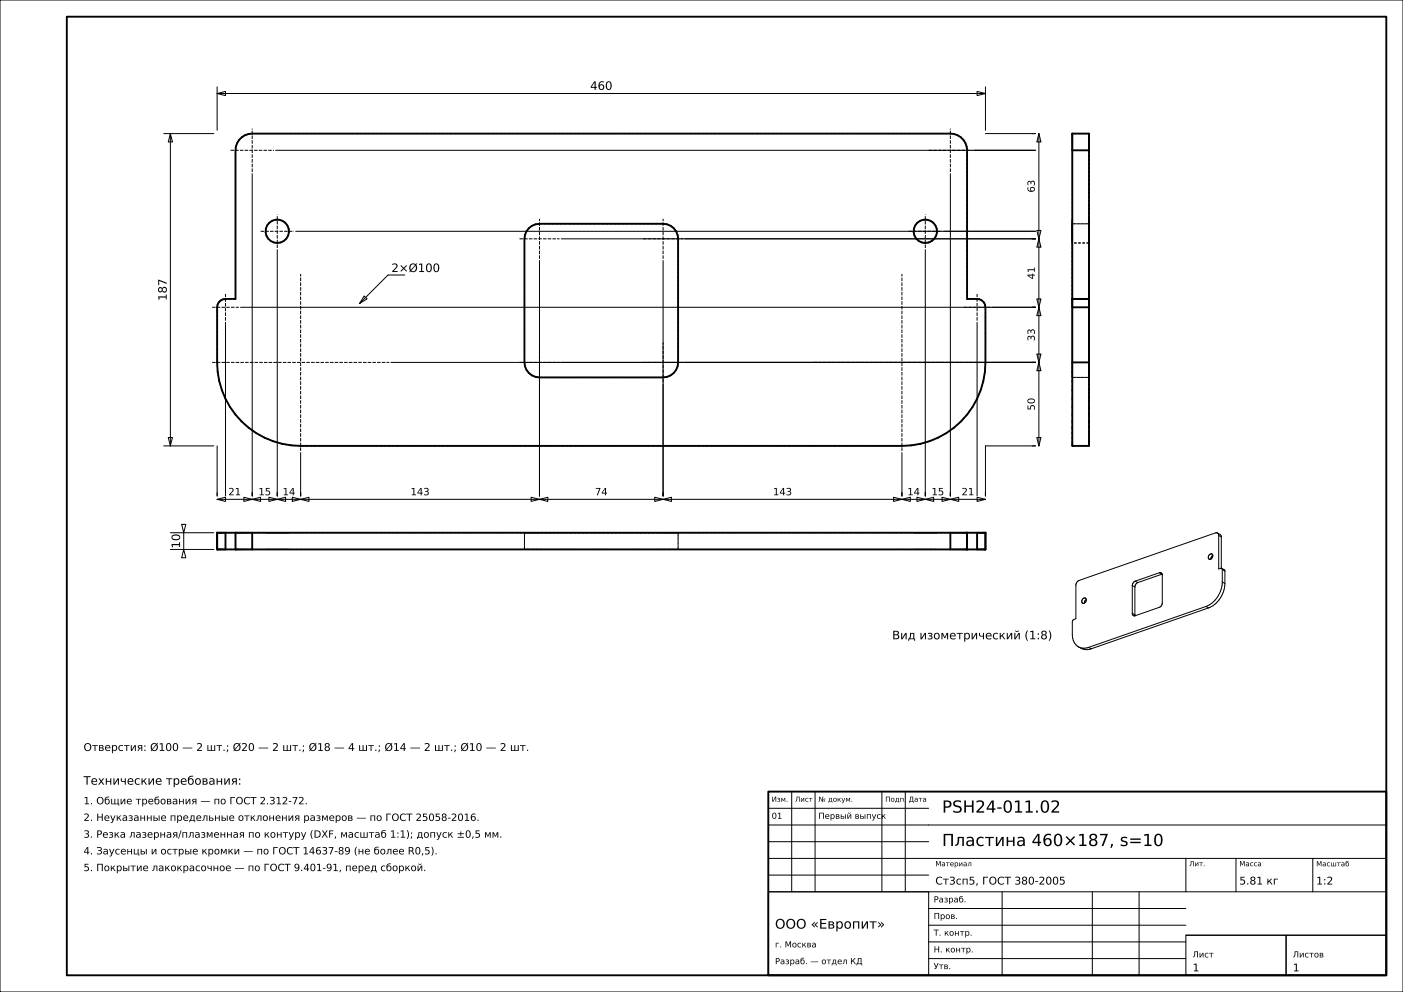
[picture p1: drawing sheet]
<svg xmlns="http://www.w3.org/2000/svg" width="420mm" height="297mm" viewBox="0 0 420 297" stroke-linecap="round" stroke-linejoin="round" font-family="sans-serif">
<g fill="none" stroke="#000" stroke-width=".3">
<path d="M0 0h420v297h-420zM49 40h15M51 40l.6 2.5h-1.2zM51 40v93.5M65 28l2.5-.6v1.2zM65 26v13M65 28h230M292.5 27.4l2.5 .6-2.5 .6zM295 26v13M295 40h15M311 40l.6 2.5h-1.2zM311 40v93.5"/>
<path d="M75.5 52v96.5M82.5 45h227.5M284.5 52v96.5M83 74.8v73.7M88.5 69.2h221.5M161.5 78v70.5M168 71.5h142M198.5 78v70.5M277 74.8v73.7M310.4 69h1.2l-.6 2.5zM311 71.5l.6 2.5h-1.2zM67.5 96.5v52"/>
<path d="M72 92h238M109 88.6l.9 .9-2.2 1.3zM121.2 82.3h-5l-8.5 8.5M292.5 96.5v52M310.4 89.5h1.2l-.6 2.5zM311 92l.6 2.5h-1.2zM117 108.5h193M310.4 106h1.2l-.6 2.5zM311 108.5l.6 2.5h-1.2zM49 133.5h15M50.4 131h1.2l-.6 2.5zM65 133.5v15"/>
<path d="M90 135.5v13M270 135.5v13M310 133.5h-15v15M310.4 131h1.2l-.6 2.5zM51 159.5h13M54.4 157h1.2l-.6 2.5zM55 159.5v5M65 149.5l2.5-.6v1.2zM65 149.5h230M73 148.9l2.5 .6-2.5 .6zM75.5 149.5l2.5-.6v1.2zM80.5 148.9l2.5 .6-2.5 .6z"/>
<path d="M83 149.5l2.5-.6v1.2zM87.5 148.9l2.5 .6-2.5 .6zM90 149.5l2.5-.6v1.2zM159 148.9l2.5 .6-2.5 .6zM161.5 149.5l2.5-.6v1.2zM196 148.9l2.5 .6-2.5 .6zM198.5 149.5l2.5-.6v1.2zM267.5 148.9l2.5 .6-2.5 .6zM270 149.5l2.5-.6v1.2zM274.5 148.9l2.5 .6-2.5 .6zM277 149.5l2.5-.6v1.2zM282 148.9l2.5 .6-2.5 .6z"/>
<path d="M284.5 149.5l2.5-.6v1.2zM292.5 148.9l2.5 .6-2.5 .6zM364.4 159.6l1 .5 .2 .7M364.4 159.6l.4 .7M364.4 159.6l-.5-.1-40.9 14.3a1.63 1.63 0 0 0-.9 1.4v10.1l-.8 .3-.3 .4v3.9a4.1 4.1 0 0 0 1.9 3.8M51 164.5h13M55 164.5l.6 2.5h-1.2zM324.2 179.3l.1-.1a.61 .61 0 0 1 .9 .1 .61 .61 0 0 1-.1 .8 .68 .68 0 0 1-1.1 .4 .68 .68 0 0 1 .1-1.1zM325.2 179.5l-.4 .5-.2 .6M339 175.3v8.3M339 175.3l.7 .4M339.7 175.7v8.4"/>
<path d="M339.8 174a1.47 1.47 0 0 0-.8 1.3M339.8 174l.8 .4M340.6 174.4a1.47 1.47 0 0 0-.9 1.3M347.1 171.5a.65 .65 0 0 1 .8 .7v8.3a1.47 1.47 0 0 1-.8 1.3l-7.3 2.5a.65 .65 0 0 1-.8-.7M347.1 171.5l-7.3 2.5M347.1 171.5l.7 .4M347.8 171.9l-7.2 2.5M347.9 171.9h-.1M362 166.1l.2-.1a.61 .61 0 0 1 .8 .1 .61 .61 0 0 1-.1 .8 .68 .68 0 0 1-1 .4 .68 .68 0 0 1 0-1.1zM363.1 166.3l-.5 .5-.1 .6M364.8 160.3v10l.8-.2M364.8 160.3l.8 .5"/>
<path d="M365.6 170.1l.1 .1M365.6 160.8v9.3M365.7 170.2l.9 .4 .1 .4M365.7 170.2l.2 .3M365.9 170.5v3.7M365.9 174.2a8.1 8.1 0 0 1-4.9 7.4M365.9 170.5l.8 .5M365.9 174.2l.8 .5M366.7 171v3.7M366.7 174.7a8.1 8.1 0 0 1-4.9 7.3M322.9 193.7a3.9 3.9 0 0 0 3.8 .6M322.9 193.7a3.7 3.7 0 0 0 3 .1"/>
<path d="M325.9 193.8l.8 .5M339 183.6l.7 .5M339.7 184.1l.1 .3M361 181.6l-35.1 12.2M361 181.6l.8 .4M361.8 182l-35.1 12.3M237 237v30M244 237v30M264 237v30M271 237v30M230 257h185M230 252h48"/>
<path d="M230 247h185M230 242h48M355 257v10M370 257v10M393 257v10M230 267h48v25h-48zM230 267h185M230 262h48M278 277h77M278 272h77M300 267v25M327 267v25"/>
<path d="M341 267v25M278 287h77M278 282h77M355 280h30v12h-30zM355 280h60M385 280h30v12h-30z"/>
</g>
<g fill="none" stroke="#000" stroke-width=".56">
<path d="M20 5h395v287h-395zM321 40h5v93.5h-5zM72.4 41.1l.9-.6 2.2-.5h209a5 5 0 0 1 5 5v44.5h3a2.5 2.5 0 0 1 2.5 2.5v16.5a25 25 0 0 1-25 25h-180a25 25 0 0 1-25-25v-16.5a2.5 2.5 0 0 1 2.5-2.5h3v-44.5a5 5 0 0 1 1.9-3.9zM321 45h5M158.3 68.3l1-.7 1-.4 1.2-.2h37a4.5 4.5 0 0 1 4.5 4.5v37a4.5 4.5 0 0 1-4.5 4.5h-37a4.5 4.5 0 0 1-4.5-4.5v-37l.2-1.2 .4-1.1zM321 89.5h5M321 92h5M321 108.5h5M65 159.5h230v5h-230zM67.5 159.5v5M70.5 159.5v5M75.5 159.5v5"/>
<path d="M284.5 159.5v5M289.5 159.5v5M292.5 159.5v5M230 237h185v55h-185z"/>
<circle cx="83" cy="69.3" r="3.5"/>
<circle cx="277" cy="69.3" r="3.5"/>
</g>
<g fill="none" stroke="#000" stroke-width=".3" stroke-dasharray=".7 .5" stroke-linecap="butt">
<path d="M75.5 40h209M284.5 40l1.1 .1M326 40h-5M70.5 45l.1-1.1M70.5 45v44.5M70.6 43.9l.4-1.1M71 42.8l.6-.9M71.6 41.9l.8-.8M72.4 41.1l.9-.6M73.3 40.5l1.1-.4M74.4 40.1l1.1-.1M285.6 40.1l1.1 .4"/>
<path d="M286.7 40.5l.9 .6M287.6 41.1l.8 .8M288.4 41.9l.6 .9M289 42.8l.4 1.1M289.4 43.9l.1 1.1M289.5 45v44.5M321 40v.1M321 40.1v.2M321 40.3v.2M321 40.5v.3M321 40.8v.3M321 41.1v.4"/>
<path d="M321 41.5v.4M321 41.9v.4M321 42.3v.5M321 42.8v.5M321 43.3v.6M321 43.9v.5M321 44.4v.6M326 45v-.6M326 44.4v-.5M326 43.9v-.6M326 43.3v-.5M326 42.8v-.5"/>
<path d="M326 42.3v-.4M326 41.9v-.4M326 41.5v-.4M326 41.1v-.3M326 40.8v-.3M326 40.5v-.2M326 40.3v-.2M326 40.1v-.1M326 45v44.5M79.5 69.5l.1-1M79.6 68.5l.4-1M79.7 70.5l-.2-1"/>
<path d="M80 67.5l.6-.8M80.3 71.4l-.6-.9M80.6 66.7l.9-.6M81 72.1l-.7-.7M81.5 66.1l1-.3M82 72.6l-1-.5M82.5 65.8h1M83 72.7l-1-.1M83.5 65.8l1 .3M84 72.6l-1 .1M84.5 66.1l.9 .6M85 72.1l-1 .5"/>
<path d="M85.4 66.7l.6 .8M85.7 71.4l-.7 .7M86 67.5l.4 1M86.3 70.5l-.6 .9M86.4 68.5l.1 1M86.5 69.5l-.2 1M157.2 70.3l-.2 1.2M157.6 69.2l-.4 1.1M158.3 68.3l-.7 .9M159.3 67.6l-1 .7M160.3 67.2l-1 .4M161.5 67h37"/>
<path d="M161.5 67l-1.2 .2M199.7 67.2l-1.2-.2M200.7 67.6l-1-.4M201.7 68.3l-1-.7M202.4 69.2l-.7-.9M202.8 70.3l-.4-1.1M203 71.5v37M203 71.5l-.2-1.2M273.5 69.5l.1-1M273.6 68.5l.4-1M273.7 70.5l-.2-1M274 67.5l.6-.8"/>
<path d="M274.3 71.4l-.6-.9M274.6 66.7l.9-.6M275 72.1l-.7-.7M275.5 66.1l1-.3M276 72.6l-1-.5M276.5 65.8h1M277 72.7l-1-.1M277.5 65.8l1 .3M278 72.6l-1 .1M278.5 66.1l.9 .6M279 72.1l-1 .5M279.4 66.7l.6 .8"/>
<path d="M279.7 71.4l-.7 .7M280 67.5l.4 1M280.3 70.5l-.6 .9M280.4 68.5l.1 1M280.5 69.5l-.2 1M321 72.7v-.3M321 72.4v-.4M321 72v-.6M321 71.4v-.6M321 70.8v-.8M321 70v-.8M321 69.2v-.7"/>
<path d="M321 68.5v-.8M321 67.7v-.6M321 67.1v-.6M321 66.5v-.4M321 66.1v-.3M321 65.8v-.1M321 65.7v.1M321 65.8v.3M321 66.1v.4M321 66.5v.6M321 67.1v.6M321 67.7v.8"/>
<path d="M321 68.5v.7M321 69.2v.8M321 70v.8M321 70.8v.6M321 71.4v.6M321 72v.4M321 72.4v.3M321 71.5v-.5M321 71v-.5M321 70.5v-.5M321 70v-.5M321 69.5v-.4"/>
<path d="M321 69.1v-.4M321 68.7v-.4M321 68.3v-.3M321 68v-.3M321 67.7v-.3M321 67.4v-.1M321 67.3v-.2M321 67.1v-.1M321 71.5v37M321 67v.1M321 67.1v.2M321 67.3v.1"/>
<path d="M321 67.4v.3M321 67.7v.3M321 68v.3M321 68.3v.4M321 68.7v.4M321 69.1v.4M321 69.5v.5M321 70v.5M321 70.5v.5M321 71v.5M321 67h5M326 72.7h-5"/>
<path d="M326 72.7v-.3M326 72.4v-.4M326 72v-.6M326 71.4v-.6M326 70.8v-.8M326 70v-.8M326 69.2v-.7M326 68.5v-.8M326 67.7v-.6M326 67.1v-.6M326 66.5v-.4M326 66.1v-.3"/>
<path d="M326 65.8v-.1M326 65.7v.1M326 65.8v.3M326 66.1v.4M326 66.5v.6M326 67.1v.6M326 67.7v.8M326 68.5v.7M326 69.2v.8M326 70v.8M326 70.8v.6M326 71.4v.6"/>
<path d="M326 72v.4M326 72.4v.3M326 71.5v37M326 67h-5M326 71.5v-.5M326 71v-.5M326 70.5v-.5M326 70v-.5M326 69.5v-.4M326 69.1v-.4M326 68.7v-.4M326 68.3v-.3"/>
<path d="M326 68v-.3M326 67.7v-.3M326 67.4v-.1M326 67.3v-.2M326 67.1v-.1M326 67v.1M326 67.1v.2M326 67.3v.1M326 67.4v.3M326 67.7v.3M326 68v.3M326 68.3v.4"/>
<path d="M326 68.7v.4M326 69.1v.4M326 69.5v.5M326 70v.5M326 70.5v.5M326 71v.5M65 92l.1-.8M65.1 91.2l.4-.7M65.5 90.5l.5-.5M66 90l.7-.4M66.7 89.6l.8-.1M70.5 89.5h-3"/>
<path d="M289.5 89.5h3M292.5 89.5l.8 .1M293.3 89.6l.7 .4M294 90l.5 .5M294.5 90.5l.4 .7M294.9 91.2l.1 .8M295 92v16.5M321 89.5v.1M321 89.6v.1M321 89.7v.2M321 89.9v.1M321 90v.2"/>
<path d="M321 90.2v.2M321 90.4v.3M321 90.7v.2M321 90.9v.3M321 91.2v.2M321 91.4v.3M321 91.7v.3M321 92v16.5M321 89.5v-44.5M326 92v-.3M326 91.7v-.3M326 91.4v-.2"/>
<path d="M326 91.2v-.3M326 90.9v-.2M326 90.7v-.3M326 90.4v-.2M326 90.2v-.2M326 90v-.1M326 89.9v-.2M326 89.7v-.1M326 89.6v-.1M326 89.5h-5M65 108.5v-16.5M65.2 111.3l-.2-2.8"/>
<path d="M65.6 114.1l-.4-2.8M66.4 116.8l-.8-2.7M67.5 119.3l-1.1-2.5M157 108.5l.2 1.2M157 108.5v-37M157.2 109.7l.4 1.1M157.6 110.8l.7 .9M158.3 111.7l1 .7M159.3 112.4l1 .4M160.3 112.8l1.2 .2M198.5 113h-37M198.5 113l1.2-.2"/>
<path d="M199.7 112.8l1-.4M200.7 112.4l1-.7M201.7 111.7l.7-.9M202.4 110.8l.4-1.1M202.8 109.7l.2-1.2M292.5 119.3l-1.3 2.5M293.6 116.8l-1.1 2.5M294.4 114.1l-.8 2.7M294.8 111.3l-.4 2.8M295 108.5l-.2 2.8M321 108.5v2.8M321 111.3v2.8"/>
<path d="M321 114.1v2.7M321 116.8v2.5M321 119.3v2.5M321 113v-.1M321 112.9v-.2M321 112.7v-.1M321 112.6v-.3M321 112.3v-.3M321 112v-.3M321 111.7v-.4M321 111.3v-.4M321 110.9v-.4"/>
<path d="M321 110.5v-.5M321 110v-.5M321 109.5v-.5M321 109v-.5M321 108.5v.5M321 109v.5M321 109.5v.5M321 110v.5M321 110.5v.4M321 110.9v.4M321 111.3v.4M321 111.7v.3"/>
<path d="M321 112v.3M321 112.3v.3M321 112.6v.1M321 112.7v.2M321 112.9v.1M321 108.5v-37M321 113h5M326 108.5v-16.5M326 113h-5M326 108.5v.5M326 109v.5M326 109.5v.5"/>
<path d="M326 110v.5M326 110.5v.4M326 110.9v.4M326 111.3v.4M326 111.7v.3M326 112v.3M326 112.3v.3M326 112.6v.1M326 112.7v.2M326 112.9v.1M326 113v-.1M326 112.9v-.2"/>
<path d="M326 112.7v-.1M326 112.6v-.3M326 112.3v-.3M326 112v-.3M326 111.7v-.4M326 111.3v-.4M326 110.9v-.4M326 110.5v-.5M326 110v-.5M326 109.5v-.5M326 109v-.5M326 108.5v-37"/>
<path d="M326 119.3v-2.5M326 116.8v-2.7M326 114.1v-2.8M326 111.3v-2.8M68.8 121.8l-1.3-2.5M70.5 124.1l-1.7-2.3M72.3 126.2l-1.8-2.1M74.4 128l-2.1-1.8M76.7 129.7l-2.3-1.7M79.2 131l-2.5-1.3M81.7 132.1l-2.5-1.1M84.4 132.9l-2.7-.8"/>
<path d="M87.2 133.3l-2.8-.4M90 133.5l-2.8-.2M270 133.5h-180M272.8 133.3l-2.8 .2M275.6 132.9l-2.8 .4M278.3 132.1l-2.7 .8M280.8 131l-2.5 1.1M283.3 129.7l-2.5 1.3M285.6 128l-2.3 1.7M287.7 126.2l-2.1 1.8M289.5 124.1l-1.8 2.1M291.2 121.8l-1.7 2.3"/>
<path d="M321 121.8v2.3M321 124.1v2.1M321 126.2v1.8M321 128v1.7M321 129.7v1.3M321 131v1.1M321 132.1v.8M321 132.9v.4M321 133.3v.2M321 133.5h5M326 133.5v-.2M326 133.3v-.4"/>
<path d="M326 132.9v-.8M326 132.1v-1.1M326 131v-1.3M326 129.7v-1.7M326 128v-1.8M326 126.2v-2.1M326 124.1v-2.3M326 121.8v-2.5M65.2 159.5h-.2M65.6 159.5h-.4M66.4 159.5h-.8M67.5 159.5h-1.1"/>
<path d="M68.8 159.5h-1.3M70.5 159.5h-1.7M72.3 159.5h-1.8M74.4 159.5h-2.1M76.7 159.5h-2.3M79.2 159.5h-2.5M79.5 159.5h.1M79.6 159.5h-.1M79.6 159.5h.2M79.7 159.5h-.1M79.8 159.5h-.1M79.8 159.5h.5"/>
<path d="M80 159.5h-.2M80.3 159.5h-.3M80.3 159.5h.5M80.5 159.5h-.2M80.8 159.5h-.3M80.8 159.5h.7M81.1 159.5h-.3M81.5 159.5h-.4M81.5 159.5h.7M81.7 159.5h-2.5M81.8 159.5h-.3M82.2 159.5h-.4"/>
<path d="M82.2 159.5h.8M82.6 159.5h-.4M83 159.5h-.4M83 159.5h.8M83.4 159.5h-.4M83.8 159.5h.7M83.8 159.5h-.4M84.2 159.5h-.4M84.4 159.5h-2.7M84.5 159.5h.7M84.5 159.5h-.3M84.9 159.5h-.4"/>
<path d="M85.2 159.5h.5M85.2 159.5h-.3M85.5 159.5h-.3M85.7 159.5h.5M85.7 159.5h-.2M86 159.5h-.3M86.2 159.5h.2M86.2 159.5h-.2M86.3 159.5h-.1M86.4 159.5h.1M86.4 159.5h-.1M86.5 159.5h-.1"/>
<path d="M87.2 159.5h-2.8M90 159.5h-2.8M157 159.5v5M157 159.5h.1M157.1 159.5h.2M157.1 159.5h-.1M157.3 159.5h.1M157.3 159.5h-.2M157.4 159.5h.3M157.4 159.5h-.1M157.7 159.5h.3M157.7 159.5h-.3"/>
<path d="M158 159.5h.3M158 159.5h-.3M158.3 159.5h.4M158.3 159.5h-.3M158.7 159.5h.4M158.7 159.5h-.4M159.1 159.5h.4M159.1 159.5h-.4M159.5 159.5h.5M159.5 159.5h-.4M160 159.5h.5M160 159.5h-.5"/>
<path d="M160.5 159.5h.5M160.5 159.5h-.5M161 159.5h.5M161 159.5h-.5M161.5 159.5h37M161.5 159.5h-.5M198.5 159.5h.5M198.5 159.5h-37M199 159.5h-.5M199 159.5h.5M199.5 159.5h-.5M199.5 159.5h.5"/>
<path d="M200 159.5h-.5M200 159.5h.5M200.5 159.5h-.5M200.5 159.5h.4M200.9 159.5h-.4M200.9 159.5h.4M201.3 159.5h-.4M201.3 159.5h.4M201.7 159.5h-.4M201.7 159.5h.3M202 159.5h-.3M202 159.5h.3"/>
<path d="M202.3 159.5h-.3M202.3 159.5h.3M202.6 159.5h-.3M202.6 159.5h.1M202.7 159.5h-.1M202.7 159.5h.2M202.9 159.5h-.2M202.9 159.5h.1M203 159.5h-.1M203 159.5v5M270 159.5h-180M272.8 159.5h-2.8"/>
<path d="M273.5 159.5h.1M273.6 159.5h-.1M273.6 159.5h.2M273.7 159.5h-.1M273.8 159.5h-.1M273.8 159.5h.5M274 159.5h-.2M274.3 159.5h-.3M274.3 159.5h.5M274.5 159.5h-.2M274.8 159.5h-.3M274.8 159.5h.7"/>
<path d="M275.1 159.5h-.3M275.5 159.5h-.4M275.5 159.5h.7M275.6 159.5h-2.8M275.8 159.5h-.3M276.2 159.5h-.4M276.2 159.5h.8M276.6 159.5h-.4M277 159.5h-.4M277 159.5h.8M277.4 159.5h-.4M277.8 159.5h.7"/>
<path d="M277.8 159.5h-.4M278.2 159.5h-.4M278.3 159.5h-2.7M278.5 159.5h.7M278.5 159.5h-.3M278.9 159.5h-.4M279.2 159.5h.5M279.2 159.5h-.3M279.5 159.5h-.3M279.7 159.5h.5M279.7 159.5h-.2M280 159.5h-.3"/>
<path d="M280.2 159.5h.2M280.2 159.5h-.2M280.3 159.5h-.1M280.4 159.5h.1M280.4 159.5h-.1M280.5 159.5h-.1M280.8 159.5h-2.5M283.3 159.5h-2.5M285.6 159.5h-2.3M287.7 159.5h-2.1M289.5 159.5h-1.8M291.2 159.5h-1.7"/>
<path d="M292.5 159.5h-1.3M293.6 159.5h-1.1M294.4 159.5h-.8M294.8 159.5h-.4M295 159.5h-.2M65 164.5h.2M65.2 164.5h.4M65.6 164.5h.8M66.4 164.5h1.1M67.5 164.5h1.3M68.8 164.5h1.7M70.5 164.5h1.8"/>
<path d="M70.5 164.5v-5M72.3 164.5h2.1M74.4 164.5h2.3M76.7 164.5h2.5M79.2 164.5h2.5M79.5 164.5h.1M79.6 164.5h-.1M79.6 164.5h.1M79.7 164.5h.1M79.8 164.5h-.2M79.8 164.5h.2M80 164.5h.3"/>
<path d="M80.3 164.5h-.5M80.3 164.5h.2M80.5 164.5h.3M80.8 164.5h-.5M80.8 164.5h.3M81.1 164.5h.4M81.5 164.5h-.7M81.5 164.5h.3M81.7 164.5h2.7M81.8 164.5h.4M82.2 164.5h-.7M82.2 164.5h.4"/>
<path d="M82.6 164.5h.4M83 164.5h.4M83 164.5h-.8M83.4 164.5h.4M83.8 164.5h.4M83.8 164.5h-.8M84.2 164.5h.3M84.4 164.5h2.8M84.5 164.5h.4M84.5 164.5h-.7M84.9 164.5h.3M85.2 164.5h.3"/>
<path d="M85.2 164.5h-.7M85.5 164.5h.2M85.7 164.5h.3M85.7 164.5h-.5M86 164.5h.2M86.2 164.5h.1M86.2 164.5h-.5M86.3 164.5h.1M86.4 164.5h.1M86.4 164.5h-.2M86.5 164.5h-.1M87.2 164.5h2.8"/>
<path d="M90 164.5h180M157 164.5v-5M157 164.5h.1M157.1 164.5h-.1M157.1 164.5h.2M157.3 164.5h-.2M157.3 164.5h.1M157.4 164.5h-.1M157.4 164.5h.3M157.7 164.5h-.3M157.7 164.5h.3M158 164.5h-.3"/>
<path d="M158 164.5h.3M158.3 164.5h-.3M158.3 164.5h.4M158.7 164.5h-.4M158.7 164.5h.4M159.1 164.5h-.4M159.1 164.5h.4M159.5 164.5h-.4M159.5 164.5h.5M160 164.5h-.5M160 164.5h.5M160.5 164.5h-.5"/>
<path d="M160.5 164.5h.5M161 164.5h-.5M161 164.5h.5M161.5 164.5h37M161.5 164.5h-.5M198.5 164.5h-37M198.5 164.5h.5M199 164.5h-.5M199 164.5h.5M199.5 164.5h-.5M199.5 164.5h.5M200 164.5h-.5"/>
<path d="M200 164.5h.5M200.5 164.5h-.5M200.5 164.5h.4M200.9 164.5h-.4M200.9 164.5h.4M201.3 164.5h-.4M201.3 164.5h.4M201.7 164.5h-.4M201.7 164.5h.3M202 164.5h-.3M202 164.5h.3M202.3 164.5h-.3"/>
<path d="M202.3 164.5h.3M202.6 164.5h-.3M202.6 164.5h.1M202.7 164.5h-.1M202.7 164.5h.2M202.9 164.5h-.2M202.9 164.5h.1M203 164.5h-.1M203 164.5v-5M270 164.5h2.8M272.8 164.5h2.8M273.5 164.5h.1"/>
<path d="M273.6 164.5h-.1M273.6 164.5h.1M273.7 164.5h.1M273.8 164.5h-.2M273.8 164.5h.2M274 164.5h.3M274.3 164.5h-.5M274.3 164.5h.2M274.5 164.5h.3M274.8 164.5h-.5M274.8 164.5h.3M275.1 164.5h.4"/>
<path d="M275.5 164.5h-.7M275.5 164.5h.3M275.6 164.5h2.7M275.8 164.5h.4M276.2 164.5h-.7M276.2 164.5h.4M276.6 164.5h.4M277 164.5h.4M277 164.5h-.8M277.4 164.5h.4M277.8 164.5h.4M277.8 164.5h-.8"/>
<path d="M278.2 164.5h.3M278.3 164.5h2.5M278.5 164.5h.4M278.5 164.5h-.7M278.9 164.5h.3M279.2 164.5h.3M279.2 164.5h-.7M279.5 164.5h.2M279.7 164.5h.3M279.7 164.5h-.5M280 164.5h.2M280.2 164.5h.1"/>
<path d="M280.2 164.5h-.5M280.3 164.5h.1M280.4 164.5h.1M280.4 164.5h-.2M280.5 164.5h-.1M280.8 164.5h2.5M283.3 164.5h2.3M285.6 164.5h2.1M287.7 164.5h1.8M289.5 164.5h1.7M291.2 164.5h1.3M292.5 164.5h1.1"/>
<path d="M293.6 164.5h.8M294.4 164.5h.4M294.8 164.5h.2"/>
</g>
<g fill="none" stroke="#000" stroke-width=".3" stroke-dasharray="1.1 .4" stroke-linecap="butt">
<path d="M69 45h13M75.5 51.5v-13M278 45h13M284.5 51.5v-13M78 69.2h10M83 74.3v-10.1M155.5 71.5h12M161.5 77.5v-12M192.5 71.5h12M198.5 77.5v-12M272 69.2h10M277 74.3v-10.1"/>
<path d="M63.5 92h8M67.5 96v-8M288.5 92h8M292.5 96v-8M63.5 108.5h53M155.5 108.5h12M161.5 114.5v-12M192.5 108.5h12M198.5 114.5v-12M243.5 108.5h53M90 135v-53M270 135v-53"/>
</g>
<g font-size="5">
<text x="282" y="243.3">PSH24-011.02</text>
<text x="282" y="253.3">Пластина 460×187, s=10</text>
</g>
<text font-size="4" x="232" y="278">ООО «Европит»</text>
<g font-size="3.5">
<text x="176.7" y="26.9">460</text>
<text x="117.2" y="81.4">2×Ø100</text>
<text x="49.9" y="90.1" transform="rotate(-90 49.9 90.1)">187</text>
<text x="53.9" y="164.2" transform="rotate(-90 53.9 164.2)">10</text>
<text x="267.1" y="191.4">Вид изометрический (1:8)</text>
<text x="25" y="234.9">Технические требования:</text>
</g>
<g font-size="3.2">
<text x="25" y="224.8">Отверстия: Ø100 — 2 шт.; Ø20 — 2 шт.; Ø18 — 4 шт.; Ø14 — 2 шт.; Ø10 — 2 шт.</text>
<text x="280" y="264.8">Ст3сп5, ГОСТ 380-2005</text>
<text x="371" y="264.8">5.81 кг</text>
<text x="394" y="264.8">1:2</text>
<text x="357" y="290.8">1</text>
<text x="387" y="290.8">1</text>
</g>
<g font-size="3">
<text x="309.8" y="57.7" transform="rotate(-90 309.8 57.7)">63</text>
<text x="309.8" y="83.7" transform="rotate(-90 309.8 83.7)">41</text>
<text x="309.8" y="102.2" transform="rotate(-90 309.8 102.2)">33</text>
<text x="309.8" y="122.9" transform="rotate(-90 309.8 122.9)">50</text>
<text x="68.3" y="148.3">21</text>
<text x="77.3" y="148.3">15</text>
<text x="84.6" y="148.3">14</text>
<text x="122.9" y="148.3">143</text>
<text x="178.1" y="148.3">74</text>
<text x="231.4" y="148.3">143</text>
<text x="271.6" y="148.3">14</text>
<text x="278.8" y="148.3">15</text>
<text x="287.8" y="148.3">21</text>
<text x="25" y="240.8">1. Общие требования — по ГОСТ 2.312-72.</text>
<text x="25" y="245.8">2. Неуказанные предельные отклонения размеров — по ГОСТ 25058-2016.</text>
<text x="25" y="250.8">3. Резка лазерная/плазменная по контуру (DXF, масштаб 1:1); допуск ±0,5 мм.</text>
<text x="25" y="255.8">4. Заусенцы и острые кромки — по ГОСТ 14637-89 (не более R0,5).</text>
<text x="25" y="260.8">5. Покрытие лакокрасочное — по ГОСТ 9.401-91, перед сборкой.</text>
</g>
<g font-size="2.5">
<text x="231" y="245.1">01</text>
<text x="245" y="245.1">Первый выпуск</text>
<text x="279.5" y="270.2">Разраб.</text>
<text x="279.5" y="275.1">Пров.</text>
<text x="279.5" y="280.1">Т. контр.</text>
<text x="232" y="283.6">г. Москва</text>
<text x="279.5" y="285.1">Н. контр.</text>
<text x="357" y="286.6">Лист</text>
<text x="387" y="286.6">Листов</text>
<text x="232" y="288.7">Разраб. — отдел КД</text>
<text x="279.5" y="290.1">Утв.</text>
</g>
<g font-size="2.1">
<text x="231" y="240">Изм.</text>
<text x="238" y="240">Лист</text>
<text x="245" y="240">№ докум.</text>
<text x="265" y="240">Подп.</text>
<text x="272" y="240">Дата</text>
<text x="280" y="259.3">Материал</text>
<text x="356" y="259.3">Лит.</text>
<text x="371" y="259.3">Масса</text>
<text x="394" y="259.4">Масштаб</text>
</g>
</svg>
